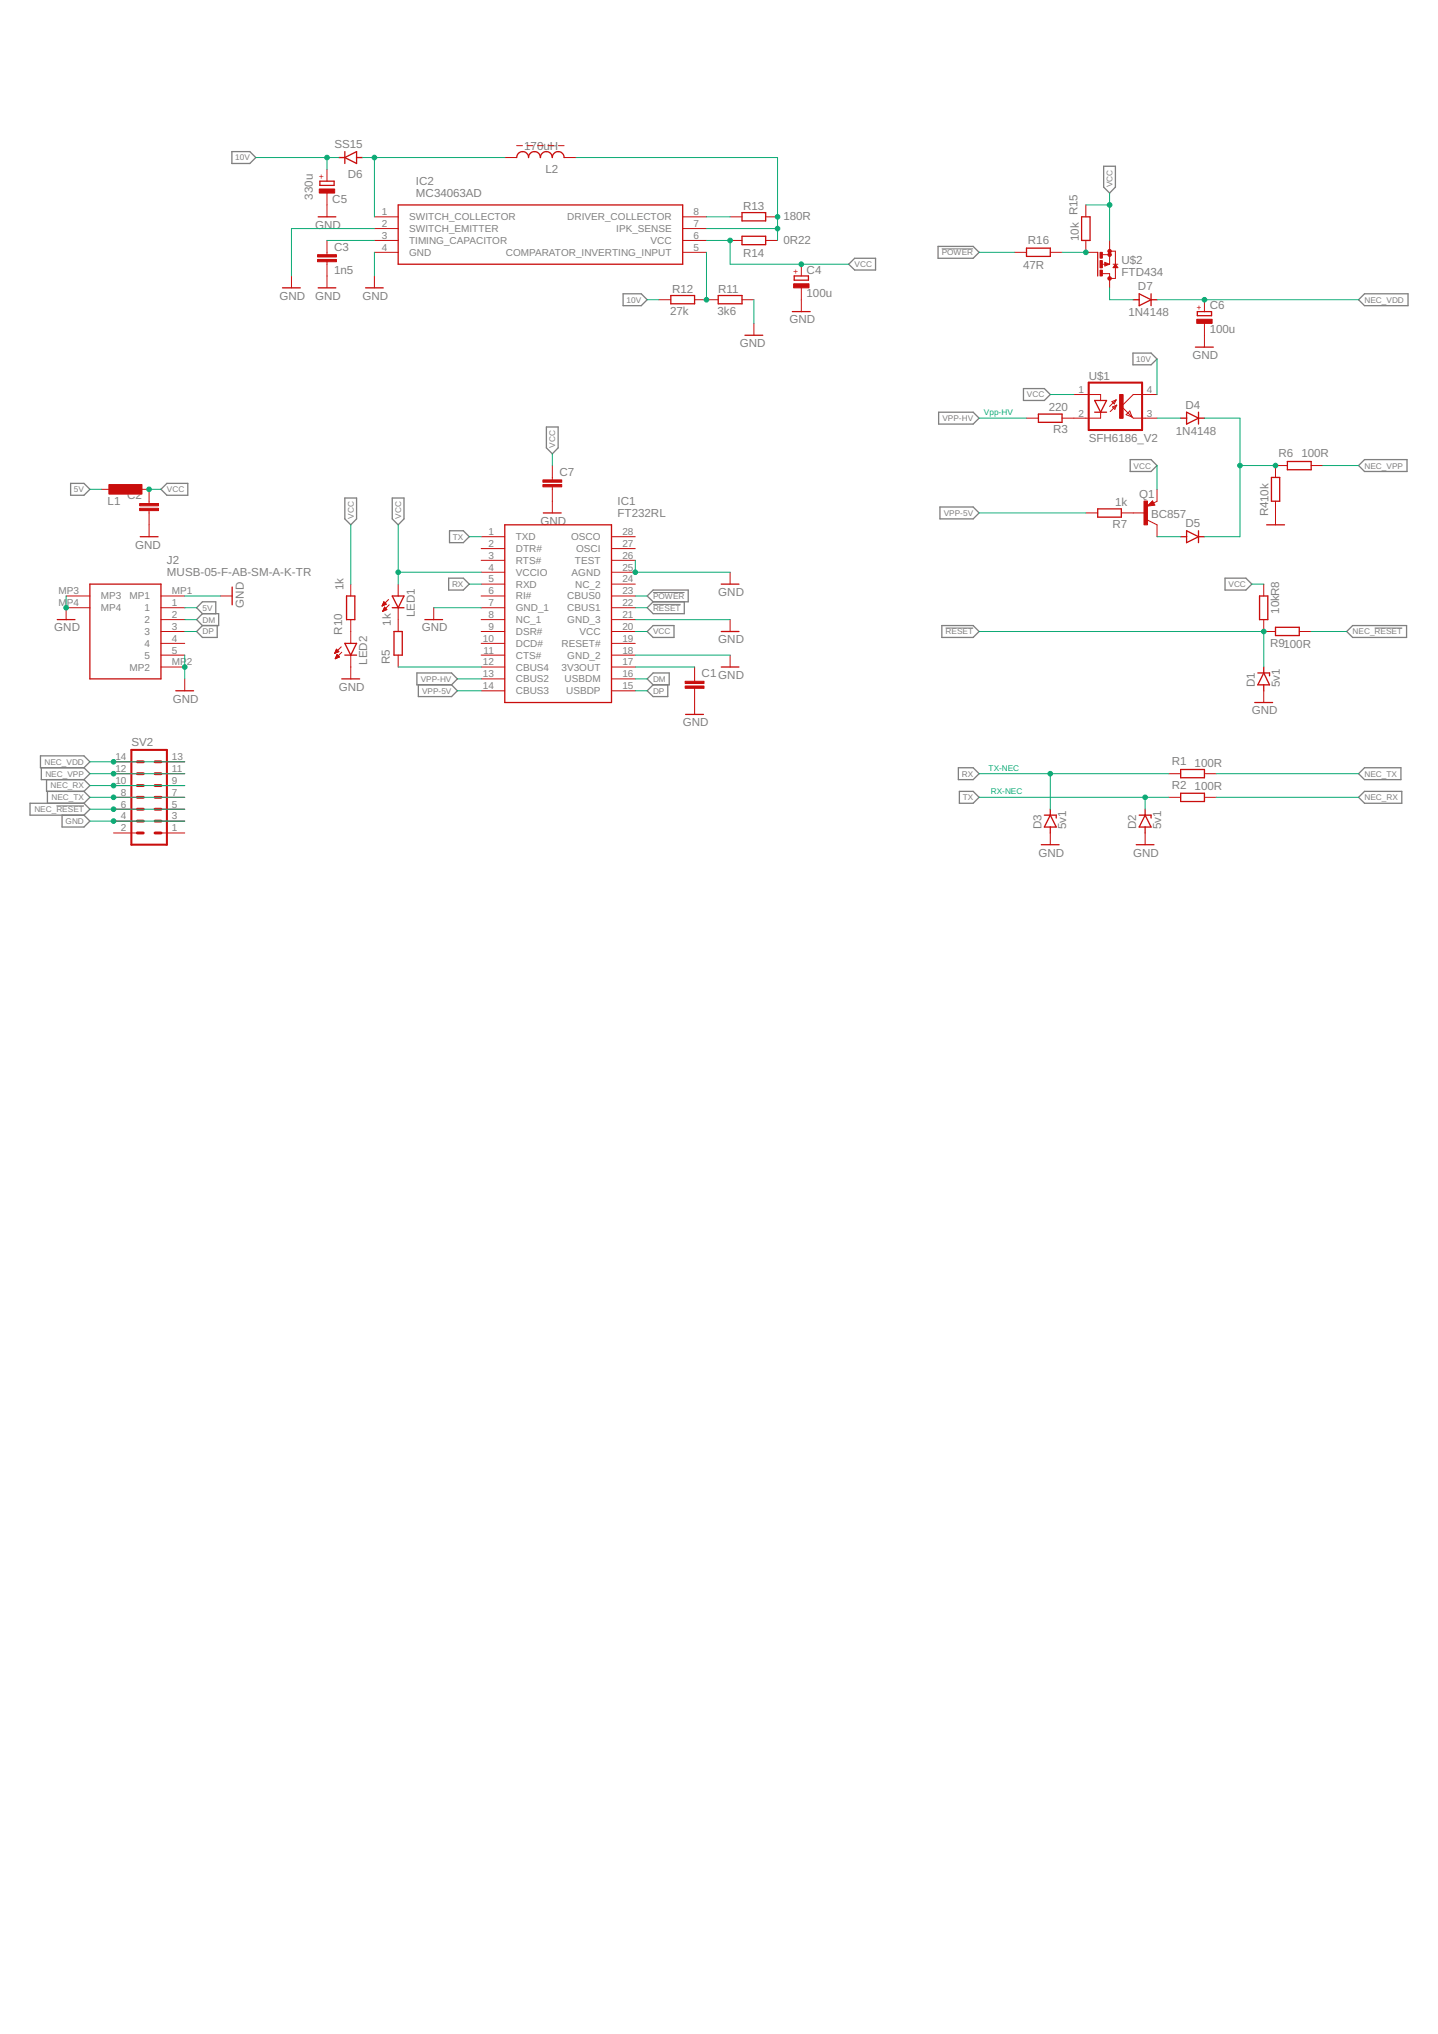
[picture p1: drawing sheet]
<svg xmlns="http://www.w3.org/2000/svg" width="210mm" height="297mm" viewBox="0 0 210 297" stroke-linecap="round" stroke-linejoin="round" font-family="sans-serif">
<g fill="none" stroke="#808080" stroke-width=".19">
<path d="M33.8 22.1h2.7l.8 .9-.8 .9h-2.7zM123.9 38.6l.9-.9h3v1.7h-3zM136.9 36h5.1l.9 .9-.9 .8h-5.1zM161.1 24.3h1.7v3l-.8 .9-.9-.9zM91 42.9h2.6l.9 .9-.9 .8h-2.6zM149.4 56.7h3l.9 .9-.9 .9h-3zM165.4 51.6h2.6l.9 .8-.9 .9h-2.6zM199.2 42.9h6.3v1.7h-6.3l-.9-.8zM10.3 70.6h2l.8 .9-.8 .8h-2zM24.4 70.6h3v1.7h-3l-.9-.8zM50.3 72.7h1.7v3.1l-.8 .8-.9-.8zM57.3 72.7h1.7v3.1l-.9 .8-.8-.8z"/>
<path d="M65.6 77.5h2l.9 .9-.9 .8h-2zM79.8 62.4h1.7v3l-.9 .9-.8-.9zM137 60.2h5l.9 .9-.9 .8h-5zM137.2 74h4.8l.9 .9-.9 .9h-4.8zM165 67.1h3l.9 .9-.9 .9h-3zM199.2 67.1h6.2v1.8h-6.2l-.9-.9zM29.5 91.4l-.8 .8 .8 .9h2.2v-1.7M29.5 89.6h2.4v1.8h-2.4M29.5 89.6l-.8-.8 .8-.9h2v1.7M29.5 89.6l-.8 .9 .8 .9M60.9 98.3h5l.9 .8-.9 .9h-5zM65.5 84.4h2.1l.9 .9-.9 .9h-2.1z"/>
<path d="M94.5 87l.8-.8h5.2v1.7h-5.2zM94.5 92.2l.8-.8h3.1v1.7h-3.1zM94.5 99.1l.8-.8h2.4v1.7h-2.4zM95.3 87.9l-.8 .9 .8 .8h4.6v-1.7M137.5 91.4h4.5l.9 .8-.9 .9h-4.5zM178.8 84.4h3.1l.8 .9-.8 .9h-3.1zM197.4 91.4h7.9v1.7h-7.9l-.8-.9zM5.9 110.4h6.4l.8 .9-.8 .8h-6.4zM6 112.1v1.8h6.3M6.8 113.9v1.7h5.5M6.9 115.6v1.7M9.1 119v1.8h3.2l.8-.9-.8-.9"/>
<path d="M12.3 117.3h-7.9v1.7h7.9M12.3 115.6l.8 .8-.8 .9M12.3 113.9l.8 .8-.8 .9M12.3 112.1l.8 .9-.8 .9M12.3 117.3l.8 .9-.8 .8M61.1 100v1.7h4.8l.9-.8-.9-.9M95.3 100l-.8 .9 .8 .8h2.2v-1.7M139.9 112.1h2.1l.9 .9-.9 .9h-2.1zM140 115.6h2l.9 .8-.9 .9h-2zM198.3 113l.9-.9h5.3v1.8h-5.3zM198.3 116.4l.9-.8h5.4v1.7h-5.4z"/>
</g>
<path d="M137.5 36.3h4.5M95.3 88.3h4.1M95.3 86.5h4.6M138 91.7h4M200.7 91.7h4M8.2 117.7h4.1" fill="none" stroke="#808080" stroke-width=".15"/>
<g fill="none" stroke="#c90d0c" stroke-width=".19">
<path d="M46.4 31.7h2.6M46.7 26.5h2.1v.6h-2.1zM49.5 23h.8M50.3 23l1.7-.9v1.8zM50.3 22.1v1.8M52 23h.9M58.1 29.9h41.6v8.7h-41.6zM75.4 23a.87 .87 0 0 1 .9-.9 .87 .87 0 0 1 .9 .9 .87 .87 0 0 1 .8-.9 .87 .87 0 0 1 .9 .9 .87 .87 0 0 1 .9-.9 .87 .87 0 0 1 .8 .9 .86 .86 0 0 1 .9-.9 .86 .86 0 0 1 .8 .9M108.3 31.1h3.5v1.2h-3.5zM108.3 34.5h3.5v1.2h-3.5zM149.8 36.2h3.5v1.2h-3.5zM157.9 31.7h1.2v3.4h-1.2z"/>
<path d="M160.2 36.9v3.4M161.6 38.6l-.2-.1v.2l.3-.1M162.8 38.8l.2 .2h-.4zM41.2 42h2.6M46.4 42h2.6M53.4 42h2.5M97.9 43.2h3.5v1.2h-3.5zM104.8 43.2h3.5v1.2h-3.5zM108.7 49h2.6M115.7 45.5h2.6M115.9 40.3h2.1v.6h-2.1zM159.8 58.5h1.7l-.8 1.7z"/>
<path d="M165.4 43.8h.9M166.3 42.9l1.7 .9-1.7 .8zM168 42.9v1.7M168 43.8h.9M174.5 50.7h2.6M174.8 45.5h2v.6h-2zM20.5 78.4h2.6M73.7 76.6h15.6v26h-15.6zM79.3 74.9h2.6M151.6 60.5h3.4v1.2h-3.4zM159.8 60.2h1.7M160.2 74.3h3.5v1.2h-3.5z"/>
<path d="M168.2 73.6h-.3l.3-.2 .2 .3-.7 .1 .5-.5 .2 .4M172.3 61.1h.9M172.3 78.4h.9M173.2 60.2l1.7 .9-1.7 .8zM173.2 77.5l1.7 .9-1.7 .8zM174.9 60.2v1.7M174.9 77.5v1.7M174.9 61.1h.9M174.9 78.4h.9M184.9 76.6h2.6M185.6 69.7h1.2v3.5h-1.2zM187.9 67.4h3.5v1.2h-3.5z"/>
<path d="M8.4 90.5h2.5M13.1 85.3h10.4v13.8h-10.4zM33.9 85.7v2.6M49.9 99.1h2.6M50.3 95.7h1.7M50.3 94h1.7l-.8 1.7zM50.6 87h1.2v3.5h-1.2zM57.3 87h1.7l-.9 1.8zM57.3 88.8h1.7M57.5 92.2h1.2v3.5h-1.2zM62 90.5h2.6M105.3 92.2h2.6"/>
<path d="M105.3 85.3h2.6M105.3 97.4h2.6M183.6 98.3h1.7v.4M183.9 87h1.2v3.5h-1.2zM184.5 98.3l.8 1.7h-1.7zM184.5 97.4v.9M186.2 91.6h3.5v1.2h-3.5zM25.7 100.9h2.6M100.1 104.3h2.6M152.4 119h1.8v.5M153.3 119l.9 1.8h-1.8zM153.3 118.2v.8"/>
<path d="M166.3 119h1.7v.5M167.2 119l.8 1.8h-1.7zM167.2 118.2v.8M172.3 112.4h3.5v1.2h-3.5zM172.3 115.8h3.5v1.3h-3.5zM183.2 102.6h2.6M184.5 100v.9M152 123.4h2.6M153.3 120.8v.8M165.9 123.4h2.5M167.2 120.8v.8"/>
</g>
<g fill="none" stroke="#c90d0c" stroke-width=".15">
<path d="M47.7 24.7v1.8M47.7 28.2v3.5M47.7 35.1v2.1M47.7 38.2v3.8M54.7 31.7h3.4M54.7 33.4h3.4M54.7 35.1h3.4M54.7 36.9h3.4M73.7 23h1.7M75.4 21.3h.9M76.9 21.3h.9M78.5 21.3h.8"/>
<path d="M80 21.3h.8M81.5 21.3h.8M82.3 23h1.8M99.7 31.7h3.4M99.7 33.4h3.4M99.7 35.1h3.4M99.7 36.9h3.4M106.6 31.7h1.7M106.6 35.1h1.7M111.8 31.7h1.7M111.8 35.1h1.7M117 38.6v1.7"/>
<path d="M148.1 36.9h1.7M153.3 36.9h1.7M158.5 35.1v1.8h1.7M158.5 29.9v1.8M160.9 40h1.1v2M160.9 38.6h1.1M160.9 37.2h1.1M161.3 38.3l.7 .3-.7 .2zM162 35.1v3.5M162 36.7h.8v4h-.8M162.5 38.6h.7M162.8 38.6l.4 .5h-.7z"/>
<path d="M42.5 40.3v1.7M54.7 40.3v1.7M96.2 43.8h1.7M101.4 43.8h3.4M108.3 43.8h1.7M110 47.2v1.8M117 42v3.5M156.8 57.6h3.9v.9M162.3 58.7l.6-.3-.3 .6zM162.4 59.4l.6-.2-.3 .6zM162.9 58.4l-.9 1M163 59.2l-.9 .9"/>
<path d="M168.9 57.6h-3.5l-1.7 1.8 1.5 1.5M175.8 43.8v1.7M175.8 47.2v3.5M14.8 71.5h1.8M20 71.5h1.8v2M21.8 74.6v3.8M70.2 78.4h3.5M80.6 68v2.1M80.6 71.1v3.8M89.3 78.4h3.4M149.8 61.1h1.8M158.5 74.9h1.7"/>
<path d="M160.7 60.2v.9h-5.7M163.7 74.9h3.5M164.4 60.6l.5-.6 .3 .9zM165.2 60.9l.2 .2h3.5M167.5 75.9l1.4 .7v1.8M168.2 73.2l.4 .6-1.1 .1zM168.9 71.5v1.7l-.5 .3M186.2 73.2v3.4M187.9 68h-1.7v1.7M191.4 68h1.7M9.7 87h3.4M13.1 88.8h-3.4v1.7"/>
<path d="M23.5 92.2h3.5M23.5 87h3.5M23.5 88.8h3.5M23.5 90.5h3.5M23.5 94h3.5M23.5 95.7h3.5M23.5 97.4h3.5M27 99.1v1.8M32.2 87h1.7M48.9 95.4h.1M48.9 95.3h.2M48.9 95.2h.3"/>
<path d="M48.9 96.2h.1M49 95.2h.4M49 95.1h.4M49 96.1h.1M49 96.1h.3M49 95h.3M49 96h.5M49.1 95.9h.4M49.1 94.9h.1M49.1 94.8l.4 .4-.6 .2zM49.1 94.8h.1M49.1 95.8h.3"/>
<path d="M49.2 95.7h.1M49.2 95.6l.4 .3-.7 .3zM49.2 95.6h.1M49.8 94.5l-.9 .9M49.9 95.2l-1 1M51.2 85.3v1.7M51.2 90.5v3.5M51.2 95.7v3.4M55.8 88.5h.1M55.8 88.4h.2M55.8 88.3h.4M55.9 89.3h.1"/>
<path d="M55.9 88.3h.4M55.9 88.2h.4M55.9 89.2h.1M55.9 89.1h.3M55.9 88.1h.4M56 88.1h.2M56 89h.4M56 88h.1M56 87.9l.4 .3-.6 .3zM56 87.9h.1M56 88.9h.4M56 88.8h.3"/>
<path d="M56.1 88.8h.1M56.1 88.7h.1M56.1 88.7l-.2 .6M56.1 88.7l.4 .3-.6 .3M56.7 87.5l-.9 1M56.8 88.3l-.9 1M58.1 85.3v1.7M58.1 88.8v3.4M58.1 95.7v1.7M63.3 88.8v1.7M70.2 92.2h3.5M70.2 80.1h3.5"/>
<path d="M70.2 81.8h3.5M70.2 83.6h3.5M70.2 85.3h3.5M70.2 87h3.5M70.2 88.8h3.5M70.2 90.5h3.5M70.2 94h3.5M70.2 95.7h3.5M70.2 97.4h3.5M70.2 99.1h3.5M89.3 92.2h3.4M89.3 80.1h3.4"/>
<path d="M89.3 81.8h3.4M89.3 83.6h3.4M89.3 85.3h3.4M89.3 87h3.4M89.3 88.8h3.4M89.3 90.5h3.4M89.3 94h3.4M89.3 95.7h3.4M89.3 97.4h3.4M89.3 99.1h3.4M101.4 97.4v2.1M106.6 83.6v1.7"/>
<path d="M106.6 90.5v1.7M106.6 95.7v1.7M184.5 85.3v1.7M184.5 90.5v1.7h1.7M189.7 92.2h1.7M16.6 113h3.4M16.6 116.4h3.4M16.6 119.9h3.4M16.6 118.2h3.4M16.6 114.7h3.4M16.6 111.3h3.4M23.5 113h3.5"/>
<path d="M23.5 116.4h3.5M23.5 119.9h3.5M23.5 118.2h3.5M23.5 114.7h3.5M23.5 111.3h3.5M70.2 100.9h3.5M89.3 100.9h3.4M101.4 100.5v3.8M170.6 113h1.7M170.6 116.4h1.7M175.8 113h1.7M175.8 116.4h1.7"/>
<path d="M184.5 100.9v1.7M16.6 121.6h3.4M23.5 121.6h3.5M153.3 121.6v1.8M167.2 121.6v1.8"/>
</g>
<g fill="#c90d0c" stroke="#c90d0c" stroke-width=".15">
<path d="M167 73.2h.5v3.4h-.5z"/>
<path d="M100 100.2h2.8v.3h-2.8z"/>
<path d="M100 99.5h2.8v.3h-2.8z"/>
<path d="M15.9 70.8h4.8v1.4h-4.8z"/>
<path d="M20.4 74.2h2.7v.4h-2.7z"/>
<path d="M20.4 73.5h2.7v.4h-2.7z"/>
<path d="M163.4 57.6h.5v3.5h-.5z"/>
<path d="M46.4 37.9h2.7v.3h-2.7z"/>
<path d="M46.4 37.2h2.7v.3h-2.7z"/>
<path d="M115.8 41.4h2.3v.6h-2.3z"/>
<path d="M46.6 27.6h2.3v.6h-2.3z"/>
<path d="M160.6 39.5h.3v.8h-.3z"/>
<path d="M160.6 36.9h.3v.8h-.3z"/>
<path d="M160.6 38.1h.3v1h-.3z"/>
<path d="M174.7 46.6h2.2v.6h-2.2z"/>
<path d="M79.2 70.8h2.8v.3h-2.8z"/>
<path d="M79.2 70.1h2.8v.3h-2.8z"/>
</g>
<path d="M158.9 55.9h7.8v6.9h-7.8zM19.2 109.5h5.2v13.9h-5.2z" fill="none" stroke="#c90d0c" stroke-width=".3"/>
<g fill="#c90d0c" stroke="#c90d0c" stroke-width=".15">
<circle cx="162" cy="36.7" r=".25"/>
<circle cx="162" cy="37.2" r=".25"/>
<circle cx="162" cy="40.7" r=".25"/>
</g>
<g fill="none" stroke="#c90d0c" stroke-width=".42">
<path d="M20 118.2h.9M20 119.9h.9M20 113h.9M20 114.7h.9M20 116.4h.9M20 111.3h.9M22.6 118.2h.9M22.6 119.9h.9M22.6 113h.9M22.6 114.7h.9M22.6 116.4h.9M22.6 111.3h.9"/>
<path d="M20 121.6h.9M22.6 121.6h.9"/>
</g>
<g fill="none" stroke="#0dab76" stroke-width=".15">
<path d="M37.3 23h12.2M47.7 23v1.7M47.7 35.1h7M52.9 23h20.8M54.7 23v8.7M54.7 36.9v3.4M54.7 33.4h-12.2v6.9M84.1 23h29.4v12.1M103.1 33.4h10.4M103.1 35.1h3.5v3.5h17.3M103.1 36.9v6.9M103.1 31.7h3.5"/>
<path d="M142.9 36.9h5.2M155 36.9h3.5M158.5 29.9h3.5M162 28.2v6.9M94.5 43.8h1.7M110 43.8v3.4M153.3 57.6h3.5M162 42v1.8h3.4M168.9 52.4v5.2M168.9 43.8h29.4M13.1 71.5h1.7M21.8 71.5h1.7"/>
<path d="M51.2 76.6v8.7M58.1 76.6v8.7M68.5 78.4h1.7M80.6 66.3v1.7M142.9 61.1h6.9M142.9 74.9h15.6M168.9 68v3.5M168.9 61.1h3.4M168.9 78.4h3.4M175.8 61.1h5.2v17.3h-5.2M181 68h5.2M193.1 68h5.2"/>
<path d="M9.7 87v1.8M27 92.2h1.7M27 88.8h1.7M27 90.5h1.7M27 87h5.2M27 95.7v3.4M58.1 83.6h12.1M58.1 97.4h12.1M63.3 88.8h6.9M66.8 99.1h3.4M68.5 85.3h1.7M92.7 92.2h1.8"/>
<path d="M92.7 88.8h1.8M92.7 81.8v1.8h13.9M92.7 90.5h13.9M92.7 95.7h13.9M92.7 87h1.8M92.7 99.1h1.8M92.7 97.4h8.7M142.9 92.2h41.6v5.2M182.7 85.3h1.8M191.4 92.2h5.2M13.1 113h13.9M13.1 119.9h13.9"/>
<path d="M13.1 116.4h13.9M13.1 114.7h13.9M13.1 118.2h13.9M13.1 111.3h13.9M66.8 100.9h3.4M92.7 100.9h1.8M142.9 113h27.7M142.9 116.4h27.7M153.3 113v5.2M167.2 116.4v1.8M177.5 113h20.8M177.5 116.4h20.8"/>
</g>
<g fill="#0dab76" stroke="#0dab76" stroke-width=".15">
<circle cx="153.3" cy="113" r=".34"/>
<circle cx="184.5" cy="92.2" r=".34"/>
<circle cx="92.7" cy="83.6" r=".34"/>
<circle cx="9.7" cy="88.8" r=".34"/>
<circle cx="27" cy="97.4" r=".34"/>
<circle cx="16.6" cy="119.9" r=".34"/>
<circle cx="16.6" cy="116.4" r=".34"/>
<circle cx="16.6" cy="114.7" r=".34"/>
<circle cx="16.6" cy="113" r=".34"/>
<circle cx="47.7" cy="23" r=".34"/>
<circle cx="186.2" cy="68" r=".34"/>
<circle cx="181" cy="68" r=".34"/>
<circle cx="58.1" cy="83.6" r=".34"/>
<circle cx="21.8" cy="71.5" r=".34"/>
<circle cx="106.6" cy="35.1" r=".34"/>
<circle cx="117" cy="38.6" r=".34"/>
<circle cx="162" cy="29.9" r=".34"/>
<circle cx="167.2" cy="116.4" r=".34"/>
<circle cx="16.6" cy="118.2" r=".34"/>
<circle cx="103.1" cy="43.8" r=".34"/>
<circle cx="113.5" cy="33.4" r=".34"/>
<circle cx="113.5" cy="31.7" r=".34"/>
<circle cx="54.7" cy="23" r=".34"/>
<circle cx="175.8" cy="43.8" r=".34"/>
<circle cx="16.6" cy="111.3" r=".34"/>
<circle cx="158.5" cy="36.9" r=".34"/>
</g>
<g font-size="1.7" fill="#808080">
<text x="48.8" y="21.6">SS15</text>
<text x="76.5" y="22">170uH</text>
<text x="45.7" y="29.1" transform="rotate(-90 45.7 29.1)">330u</text>
<text x="48.5" y="29.6">C5</text>
<text x="50.8" y="25.9">D6</text>
<text x="60.7" y="28.8">MC34063AD</text>
<text x="60.7" y="27.1">IC2</text>
<text x="79.6" y="25.2">L2</text>
<text x="46" y="33.4">GND</text>
<text x="108.5" y="30.6">R13</text>
<text x="114.4" y="32.2">180R</text>
<text x="114.4" y="35.6">0R22</text>
<text x="150" y="35.6">R16</text>
<text x="157.5" y="35.2" transform="rotate(-90 157.5 35.2)">10k R15</text>
<text x="48.8" y="40">1n5</text>
<text x="48.8" y="36.6">C3</text>
<text x="108.5" y="37.6">R14</text>
<text x="117.7" y="40">C4</text>
<text x="149.3" y="39.3">47R</text>
<text x="163.7" y="40.3">FTD434</text>
<text x="163.7" y="38.6">U$2</text>
<text x="40.8" y="43.8">GND</text>
<text x="46" y="43.8">GND</text>
<text x="52.9" y="43.8">GND</text>
<text x="97.8" y="46">27k</text>
<text x="98.1" y="42.7">R12</text>
<text x="104.7" y="46">3k6</text>
<text x="104.8" y="42.7">R11</text>
<text x="115.2" y="47.2">GND</text>
<text x="117.7" y="43.4">100u</text>
<text x="164.7" y="46.2">1N4148</text>
<text x="166.1" y="42.4">D7</text>
<text x="176.6" y="45.2">C6</text>
<text x="108" y="50.7">GND</text>
<text x="174.1" y="52.4">GND</text>
<text x="176.6" y="48.6">100u</text>
<text x="158.9" y="55.4">U$1</text>
<text x="173" y="59.7">D4</text>
<text x="153.1" y="60">220</text>
<text x="153.7" y="63.3">R3</text>
<text x="158.9" y="64.5">SFH6186_V2</text>
<text x="171.7" y="63.5">1N4148</text>
<text x="81.7" y="69.5">C7</text>
<text x="186.6" y="66.8">R6</text>
<text x="190" y="66.8">100R</text>
<text x="15.7" y="73.7">L1</text>
<text x="18.6" y="72.9">C2</text>
<text x="78.9" y="76.6">GND</text>
<text x="90.1" y="75.5">FT232RL</text>
<text x="90.1" y="73.8">IC1</text>
<text x="162.4" y="77.1">R7</text>
<text x="162.8" y="73.9">1k</text>
<text x="166.3" y="72.7">Q1</text>
<text x="168" y="75.6">BC857</text>
<text x="173" y="77">D5</text>
<text x="185.1" y="75.3" transform="rotate(-90 185.1 75.3)">R410k</text>
<text x="19.7" y="80.1">GND</text>
<text x="24.4" y="82.4">J2</text>
<text x="24.4" y="84.2">MUSB-05-F-AB-SM-A-K-TR</text>
<text x="35.6" y="88.8" transform="rotate(-90 35.6 88.8)">GND</text>
<text x="50.1" y="86.2" transform="rotate(-90 50.1 86.2)">1k</text>
<text x="104.8" y="87">GND</text>
<text x="186.7" y="89.6" transform="rotate(-90 186.7 89.6)">10kR8</text>
<text x="7.9" y="92.2">GND</text>
<text x="50" y="92.7" transform="rotate(-90 50 92.7)">R10</text>
<text x="57.1" y="91.4" transform="rotate(-90 57.1 91.4)">1k</text>
<text x="60.5" y="90.1" transform="rotate(-90 60.5 90.1)">LED1</text>
<text x="61.6" y="92.2">GND</text>
<text x="104.8" y="93.9">GND</text>
<text x="185.4" y="94.4">R9100R</text>
<text x="49.5" y="100.9">GND</text>
<text x="53.6" y="97.1" transform="rotate(-90 53.6 97.1)">LED2</text>
<text x="56.9" y="97" transform="rotate(-90 56.9 97)">R5</text>
<text x="102.4" y="98.9">C1GND</text>
<text x="183.2" y="100.4" transform="rotate(-90 183.2 100.4)">D1</text>
<text x="186.8" y="100.4" transform="rotate(-90 186.8 100.4)">5v1</text>
<text x="25.2" y="102.6">GND</text>
<text x="99.7" y="106.1">GND</text>
<text x="182.7" y="104.3">GND</text>
<text x="19.2" y="109">SV2</text>
<text x="171" y="111.7">R1</text>
<text x="174.4" y="111.9">100R</text>
<text x="171" y="115.2">R2</text>
<text x="174.4" y="115.4">100R</text>
<text x="151.6" y="125.1">GND</text>
<text x="152" y="121.1" transform="rotate(-90 152 121.1)">D3</text>
<text x="155.6" y="121.1" transform="rotate(-90 155.6 121.1)">5v1</text>
<text x="165.4" y="125.1">GND</text>
<text x="165.9" y="121.1" transform="rotate(-90 165.9 121.1)">D2</text>
<text x="169.5" y="121.1" transform="rotate(-90 169.5 121.1)">5v1</text>
</g>
<g font-size="1.5" fill="#808080">
<text x="55.7" y="31.4">1</text>
<text x="55.7" y="33.1">2</text>
<text x="55.7" y="34.9">3</text>
<text x="59.7" y="32.2">SWITCH_COLLECTOR</text>
<text x="59.7" y="33.9">SWITCH_EMITTER</text>
<text x="59.7" y="35.6">TIMING_CAPACITOR</text>
<text x="82.8" y="32.2">DRIVER_COLLECTOR</text>
<text x="90" y="33.9">IPK_SENSE</text>
<text x="95" y="35.6">VCC</text>
<text x="101.2" y="31.4">8</text>
<text x="101.2" y="33.1">7</text>
<text x="101.2" y="34.9">6</text>
<text x="55.7" y="36.6">4</text>
<text x="59.7" y="37.4">GND</text>
<text x="73.8" y="37.4">COMPARATOR_INVERTING_INPUT</text>
<text x="101.2" y="36.6">5</text>
<text x="157.4" y="57.4">1</text>
<text x="167.4" y="57.4">4</text>
<text x="157.4" y="60.8">2</text>
<text x="167.4" y="60.8">3</text>
<text x="71.3" y="78.1">1</text>
<text x="71.3" y="79.9">2</text>
<text x="71.3" y="81.6">3</text>
<text x="71.3" y="83.3">4</text>
<text x="75.3" y="78.9">TXD</text>
<text x="75.3" y="80.6">DTR#</text>
<text x="75.3" y="82.4">RTS#</text>
<text x="83.4" y="78.9">OSCO</text>
<text x="83.9" y="82.4">TEST</text>
<text x="84.1" y="80.6">OSCI</text>
<text x="90.9" y="78.1">28</text>
<text x="90.9" y="79.9">27</text>
<text x="90.9" y="81.6">26</text>
<text x="90.9" y="83.3">25</text>
<text x="8.5" y="86.8">MP3</text>
<text x="8.5" y="88.5">MP4</text>
<text x="14.7" y="87.5">MP3</text>
<text x="14.7" y="89.3">MP4</text>
<text x="18.9" y="87.5">MP1</text>
<text x="21.1" y="89.3">1</text>
<text x="25.1" y="88.5">1</text>
<text x="25.1" y="86.8">MP1</text>
<text x="71.3" y="85.1">5</text>
<text x="71.3" y="86.8">6</text>
<text x="71.3" y="88.5">7</text>
<text x="75.3" y="84.1">VCCIO</text>
<text x="75.3" y="85.8">RXD</text>
<text x="75.3" y="87.5">RI#</text>
<text x="75.3" y="89.3">GND_1</text>
<text x="82.8" y="87.5">CBUS0</text>
<text x="82.8" y="89.3">CBUS1</text>
<text x="83.4" y="84.1">AGND</text>
<text x="84" y="85.8">NC_2</text>
<text x="90.9" y="85.1">24</text>
<text x="90.9" y="86.8">23</text>
<text x="90.9" y="88.5">22</text>
<text x="21.1" y="91">2</text>
<text x="21.1" y="92.7">3</text>
<text x="21.1" y="94.5">4</text>
<text x="25.1" y="90.2">2</text>
<text x="25.1" y="92">3</text>
<text x="25.1" y="93.7">4</text>
<text x="25.1" y="95.4">5</text>
<text x="70.5" y="93.7">10</text>
<text x="70.6" y="95.4">11</text>
<text x="71.3" y="90.2">8</text>
<text x="71.3" y="92">9</text>
<text x="75.3" y="91">NC_1</text>
<text x="75.3" y="92.7">DSR#</text>
<text x="75.3" y="94.5">DCD#</text>
<text x="82" y="94.5">RESET#</text>
<text x="82.8" y="91">GND_3</text>
<text x="84.6" y="92.7">VCC</text>
<text x="90.9" y="90.2">21</text>
<text x="90.9" y="92">20</text>
<text x="90.9" y="93.7">19</text>
<text x="90.9" y="95.4">18</text>
<text x="18.9" y="97.9">MP2</text>
<text x="21.1" y="96.2">5</text>
<text x="25.1" y="97.2">MP2</text>
<text x="70.5" y="97.2">12</text>
<text x="70.5" y="98.9">13</text>
<text x="70.5" y="100.6">14</text>
<text x="75.3" y="96.2">CTS#</text>
<text x="75.3" y="97.9">CBUS4</text>
<text x="75.3" y="99.7">CBUS2</text>
<text x="75.3" y="101.4">CBUS3</text>
<text x="82" y="97.9">3V3OUT</text>
<text x="82.4" y="99.7">USBDM</text>
<text x="82.6" y="101.4">USBDP</text>
<text x="82.8" y="96.2">GND_2</text>
<text x="90.9" y="97.2">17</text>
<text x="90.9" y="98.9">16</text>
<text x="90.9" y="100.6">15</text>
<text x="16.8" y="112.7">12</text>
<text x="16.8" y="111">14</text>
<text x="25.1" y="112.7">11</text>
<text x="25.1" y="111">13</text>
<text x="16.8" y="114.5">10</text>
<text x="17.6" y="119.7">4</text>
<text x="17.6" y="117.9">6</text>
<text x="17.6" y="116.2">8</text>
<text x="25.1" y="119.7">3</text>
<text x="25.1" y="117.9">5</text>
<text x="25.1" y="116.2">7</text>
<text x="25.1" y="114.5">9</text>
<text x="17.6" y="121.4">2</text>
<text x="25.1" y="121.4">1</text>
</g>
<g font-size="1.2" fill="#808080">
<text x="34.3" y="23.4">10V</text>
<text x="162.4" y="27.3" transform="rotate(-90 162.4 27.3)">VCC</text>
<text x="124.7" y="39">VCC</text>
<text x="137.5" y="37.3">POWER</text>
<text x="91.4" y="44.2">10V</text>
<text x="199.2" y="44.2">NEC_VDD</text>
<text x="165.9" y="52.9">10V</text>
<text x="149.9" y="58">VCC</text>
<text x="81" y="65.4" transform="rotate(-90 81 65.4)">VCC</text>
<text x="137.6" y="61.5">VPP-HV</text>
<text x="10.8" y="71.9">5V</text>
<text x="24.4" y="71.9">VCC</text>
<text x="165.5" y="68.4">VCC</text>
<text x="199.2" y="68.4">NEC_VPP</text>
<text x="51.6" y="75.8" transform="rotate(-90 51.6 75.8)">VCC</text>
<text x="58.5" y="75.8" transform="rotate(-90 58.5 75.8)">VCC</text>
<text x="137.8" y="75.3">VPP-5V</text>
<text x="66.1" y="78.8">TX</text>
<text x="29.6" y="89.2">5V</text>
<text x="66" y="85.7">RX</text>
<text x="95.3" y="89.2">RESET</text>
<text x="95.3" y="87.5">POWER</text>
<text x="179.3" y="85.7">VCC</text>
<text x="29.6" y="92.7">DP</text>
<text x="29.6" y="90.9">DM</text>
<text x="95.3" y="92.7">VCC</text>
<text x="138" y="92.7">RESET</text>
<text x="197.4" y="92.7">NEC_RESET</text>
<text x="61.4" y="99.6">VPP-HV</text>
<text x="61.6" y="101.3">VPP-5V</text>
<text x="95.3" y="101.3">DP</text>
<text x="95.3" y="99.6">DM</text>
<text x="6.5" y="111.7">NEC_VDD</text>
<text x="6.6" y="113.4">NEC_VPP</text>
<text x="140.4" y="113.4">RX</text>
<text x="199.2" y="113.4">NEC_TX</text>
<text x="5" y="118.6">NEC_RESET</text>
<text x="7.4" y="115.1">NEC_RX</text>
<text x="7.5" y="116.9">NEC_TX</text>
<text x="140.5" y="116.9">TX</text>
<text x="199.2" y="116.9">NEC_RX</text>
<text x="9.6" y="120.3">GND</text>
</g>
<g font-size="1.2" fill="#c90d0c">
<text x="47.3" y="26.2" transform="rotate(-90 47.3 26.2)">+</text>
<text x="116.6" y="40" transform="rotate(-90 116.6 40)">+</text>
<text x="175.4" y="45.2" transform="rotate(-90 175.4 45.2)">+</text>
</g>
<g font-size="1.2" fill="#0dab76">
<text x="143.6" y="60.6">Vpp-HV</text>
<text x="144.3" y="112.6">TX-NEC</text>
<text x="144.7" y="115.9">RX-NEC</text>
</g>
</svg>
